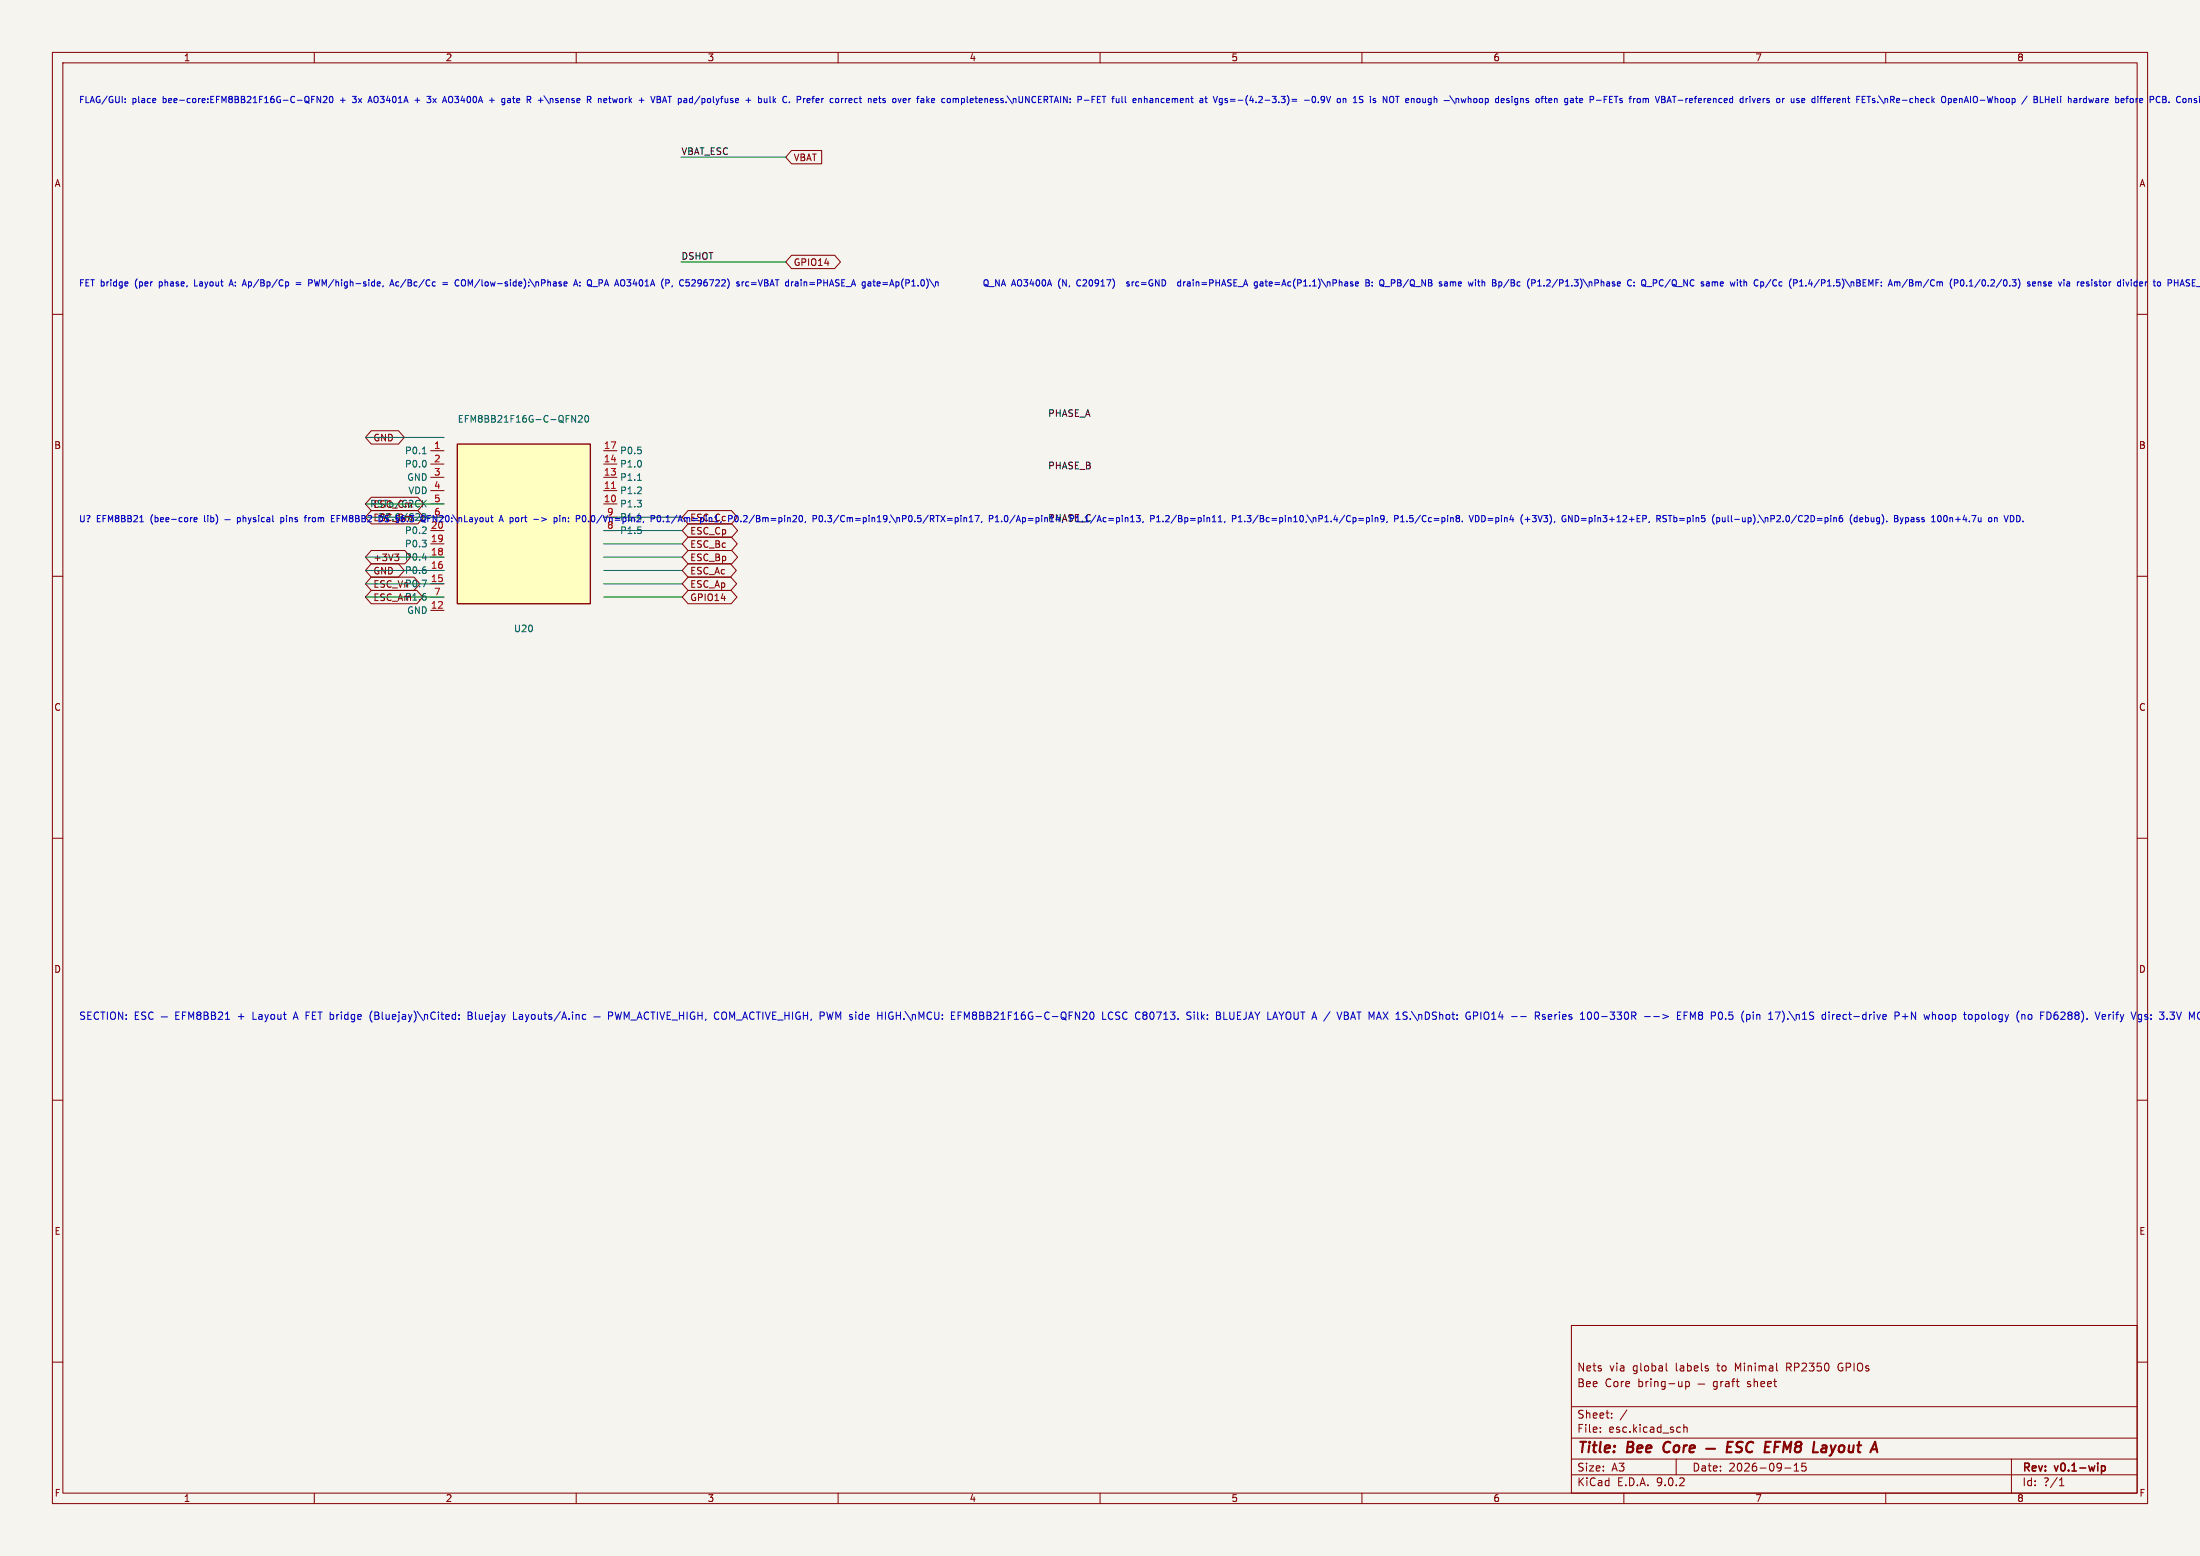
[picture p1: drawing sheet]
<svg xmlns="http://www.w3.org/2000/svg" width="420mm" height="297mm" viewBox="0 0 420 297" stroke-linecap="round" stroke-linejoin="round" font-family="sans-serif">
<path d="M0 0h420v297h-420z" fill="#f5f4ef" stroke="#f5f4ef" stroke-width=".19"/>
<g fill="none" stroke="#840000" stroke-width=".19">
<path d="M10 10h400v277h-400zM12 12h396v273h-396zM60 10v2M110 10v2M160 10v2M210 10v2M260 10v2M310 10v2M360 10v2M10 60h2M408 60h2M10 110h2"/>
<path d="M408 110h2M10 160h2M408 160h2M10 210h2M408 210h2M300 253h108v32h-108zM10 260h2M300 278.5h108M300 274.5h108M300 268.5h108M305.5 273.2v.2M305.5 272.5v.1"/>
<path d="M307.7 270.5v.2M307.7 269.8v.1M310.6 269.1l-1.3 1.9M318.1 260.2v1.3l.2 .2M320 278.5v3M320.7 272.4l.1 .1M320.8 273.3l-.1 .1M321.1 263.7v1M321.1 264.5l-.1 .1M321.4 271.9v1.5M321.4 272.5l.3-.1 .3 .1 .1 .9M321.8 263.7v1.5"/>
<path d="M321.8 263.8l.4-.1 .3 .3-.1 .6h-.6M324.2 264.2h1.2M326.1 261.3v.3M327.8 263.8l-.4-.1-.3 .3 .1 .6h.6M327.8 263.7v1.2l-.3 .3-.3-.1M328.5 263.7v1M328.9 263.7l-.2 .1-.2 .2M329.4 263.8h.6l.1 .9M330.1 264l-.5 .1a.29 .29 0 0 0-.2 .3 .29 .29 0 0 0 .2 .3l.5-.1M330.6 263.7h.6M331.2 263.2l-.4 .2v1.3M331.4 263.7h.6"/>
<path d="M331.7 263.2v1.3l.3 .2M342.5 279.7l.4-.4v1.5M344.7 279.3h-.7l-.1 .7 .3-.1h.5l.1 .2-.1 .5-.2 .2-.6-.2M351 260.4l-.1 .4 .1 .7M384 278.5v6.5M408 260h2M60 285v2M110 285v2M160 285v2M210 285v2M260 285v2M300 281.5h108"/>
<path d="M310 285v2M340.7 280.2h1.2M342.5 280.8h.9M360 285v2M393.2 283.6h.8M393.3 282.4l-.1 .1M393.6 282.1v1.5"/>
</g>
<path d="M401.2 279.9l.4-.1 .3 .3-.1 .6h-.6" fill="none" stroke="#840000" stroke-width=".3"/>
<path d="M317.8 275.5a1.27 1.27 0 0 0 0 1.6M325.7 276.5h1.7M329.8 276.2h.6M330.8 275.2h-.9l-.3 2h1M332.7 275.3a.85 .85 0 0 0-1 .1 .45 .45 0 0 0 .1 .8l.6 .1a.51 .51 0 0 1 .1 .6 .51 .51 0 0 1-.4 .3l-.8-.1M334.7 275.4a.88 .88 0 0 0-1 0 .88 .88 0 0 0-.4 .9 .69 .69 0 0 0 .4 .8 .69 .69 0 0 0 .8-.1M337 276.2h.7M338.1 275.2h-1l-.2 2h.9M338.8 276.2h.7M339.9 275.2h-1l-.2 2M348.6 276v1.2M349.5 277.8l-.2 .1" fill="none" stroke="#840000" stroke-width=".4"/>
<path d="M87.3 84.8h25.4v30.4h-25.4z" fill="#ffffc2"/>
<path d="M87.3 84.8h25.4v30.4h-25.4z" fill="none" stroke="#840000" stroke-width=".25"/>
<g fill="none" stroke="#840000" stroke-width=".19">
<path d="M151.1 28.7h5.8v2.6h-5.8l-1.1-1.3zM151.1 48.7h8.2l1.2 1.3-1.2 1.3h-8.2l-1.1-1.3zM70.9 94.9h8.9l1.1 1.3-1.1 1.3h-8.9l-1.1-1.3zM70.9 97.5h8.9l1.1 1.2-1.1 1.3h-8.9l-1.1-1.3zM70.9 82.2h5.2l1.1 1.3-1.1 1.3h-5.2l-1.1-1.3zM82.2 86h2.6M82.2 88.6h2.6M82.2 91.1h2.6M82.2 93.7h2.6M82.2 96.2h2.6M115.2 86h2.6M115.2 88.6h2.6"/>
<path d="M115.2 91.1h2.6M115.2 93.7h2.6M115.2 96.2h2.6M131.4 100h8.3l1.1 1.3-1.1 1.2h-8.3l-1.2-1.2zM131.4 97.5h8.2l1.2 1.2-1.2 1.3h-8.2l-1.2-1.3zM70.9 105.1h6.4l1.1 1.3-1.1 1.2h-6.4l-1.1-1.2zM70.9 110.2h8.1l1.2 1.2-1.2 1.3h-8.1l-1.1-1.3zM70.9 107.6h5.2l1.1 1.3-1.1 1.3h-5.2l-1.1-1.3zM70.9 112.7h8.7l1.1 1.3-1.1 1.2h-8.7l-1.1-1.2zM75.3 105.8h.8l-.4 .4M75.9 106.2l.2 .3v.3l-.2 .2M82.2 101.3h2.6"/>
<path d="M82.2 103.8h2.6M82.2 106.4h2.6M82.2 108.9h2.6M82.2 111.4h2.6M82.2 114h2.6M82.2 116.5h2.6M115.2 101.3h2.6M131.4 112.7h8.2l1.1 1.3-1.1 1.2h-8.2l-1.2-1.2zM131.4 110.2h8.1l1.1 1.2-1.1 1.3h-8.1l-1.2-1.3zM131.4 107.6h8.1l1.1 1.3-1.1 1.3h-8.1l-1.2-1.3zM131.4 105.1h8.3l1.1 1.3-1.1 1.2h-8.3l-1.2-1.2zM131.4 102.5h8.2l1.2 1.3-1.2 1.3h-8.2l-1.2-1.3z"/>
</g>
<path d="M109.2 79.3l.7 1.3v-1.3M110.4 79.4l.5-.1 .3 .4-.8 .9h.8M111.8 79.4l.1-.1a.68 .68 0 0 1 .5 .6 .68 .68 0 0 1-.5 .7l-.3-.5zM80.6 98a.64 .64 0 0 1 .8 .7 .64 .64 0 0 1-.8 .6zM80.6 86.6h.8M80.8 96l.6 .8M81.4 95.5l-.8 .7M121.7 91.7h.7M80.6 110.7h.8l-.5 1.3M80.6 106.5h.8" fill="none" stroke="#006464" stroke-width=".19"/>
<path d="M116.8 93.2h.7" fill="none" stroke="#a90000" stroke-width=".19"/>
<g fill="none" stroke="#009600" stroke-width=".19">
<path d="M130 30h20M130 50h20M69.8 96.2h15M69.8 98.7h15M69.8 83.5h15M115.2 98.7h15M69.8 111.4h15M69.8 108.9h15M69.8 106.4h15M69.8 114h15M115.2 103.8h15M115.2 111.4h15"/>
<path d="M115.2 108.9h15M115.2 106.4h15M115.2 101.3h15M115.2 114h15"/>
</g>
<g fill="none" stroke="#0000c2" stroke-width=".19">
<path d="M23.9 19.5v.1M23.9 18.9v.1M59.5 19h.4M60.1 18.4h-.6v1.2M61.2 18.4v1.2l-.7-1.2v1.2M61.7 18.5l.5-.1 .2 .3-.7 .9h.7M63 18.5l.2-.1a.64 .64 0 0 1 .4 .6 .64 .64 0 0 1-.4 .6l-.3-.5zM67.3 18.4h.7M67.3 19.5l.1 .1M70.4 19.3h.5M70.6 18.4l-.4 1.2M79.2 19.1h.9"/>
<path d="M81.5 18.4h.7l-.4 .5 .4 .2M82.2 19.4l-.2 .2-.4-.1M84.6 19.3h.6M84.9 18.4l.4 1.2M93.4 19.1h1M93.9 18.7v.9M97.3 18.8l-.4 .1M97.3 19.1h-.3l-.1 .2v.2l.4 .1M112.1 18.4h.5l.2 .2-.1 .4h-.6M112.4 19l.4 .6M124.2 18.4l.4 1.2M126.5 19.6l.4-1.2 .4 1.2"/>
<path d="M126.6 19.3h.6M142.4 19.1h.9M142.9 18.7v.9M144.8 18.9l.4-.1 .2 .2-.1 .5h-.5M144.8 18.4v1.2M147.6 18.4v1.2M147.7 19.1l.4 .5M148.1 18.8l-.5 .5M152.2 18.4h.4l.3 .2-.1 .4h-.6M156 18.8l-.2 .2v.4l.2 .2M156.4 19.1l-.6 .1M161.7 18.8l-.3 .1"/>
<path d="M162.5 18.8l-.4 .2v.5l.4 .1M162.6 19.1l-.5 .1M168.5 19l.5 .4-.1 .2-.4-.1M169 18.9l-.3-.1-.2 .2M183.7 18.8l.3 .1 .1 .1v.5l-.4 .1M208.5 19h.4M209 18.4h-.5v1.2M209.5 19h.4M210.1 18.4h-.6v1.2h.6M210.4 18.4h.7M210.8 18.4v1.2M216.5 18.8l.3 .1 .1 .2-.6 .1"/>
<path d="M216.8 19.5l-.3 .1M217.4 18.8v.8M217.6 18.8l-.2 .1M220.7 18.9h.4l.1 .7M221.8 18.9l-.1 .1 .1 .5M232.9 19.5h.4M232.9 18.9h.4M233.3 18.8v1l-.4 .2M234.3 18.9l-.3-.1-.2 .2 .1 .1 .4 .2v.2h-.5M236.4 19.1h.9M250.6 18.5l.2-.1a.64 .64 0 0 1 .4 .6 .64 .64 0 0 1-.4 .6l-.3-.5zM251.7 19.5v.1"/>
<path d="M252.9 18.9l-.3 .2h-.3l-.1-.2v-.4l.4-.1 .3 .2-.1 .7-.2 .2-.3 .1M253.2 18.4l.4 1.2 .4-1.2M260 18.4l.2 .1M260.1 19.1v.4M261.6 18.4v.1M264.1 18.4l.7 1.2v-1.2M268.4 18.9v.6M268.9 19.1l-.5 .1M270.5 18.9l.4-.1 .2 .2M271.1 19.4l-.2 .2-.4-.1M282.5 18.9l.3-.1 .2 .2v.4l-.2 .2-.4-.2zM283.6 18.9l.3-.1 .2 .2-.1 .5h-.4"/>
<path d="M283.6 18.8v1.2M286.1 18.9l-.4-.1-.2 .2 .1 .5h.5M286.1 18.4v1.2M286.6 19.2l.6-.1-.1-.2-.3-.1-.2 .2v.5h.5M288.1 18.9l-.3-.1-.2 .2 .1 .1 .4 .2v.2h-.5M288.6 18.4v.1M288.6 18.8v.8M289.7 18.9l-.3-.1-.2 .2 .1 .5h.4M289.7 18.8v1l-.2 .2-.3-.1M290.3 18.9h.5v.7M290.3 18.8v.8M291.8 18.9l-.3-.1-.2 .2 .1 .1 .4 .2v.2h-.5"/>
<path d="M299.8 19.5h.6M299.8 18.9h.5l.1 .7M300.4 19.1l-.6 .1M300.8 18.8h.4M300.9 18.4v1l.2 .2M306.2 19h.4M306.8 18.4h-.6v1.2M311 18.8h.4M311.4 18.4l-.2 .2v1M311.8 18.8v.8M311.9 18.9l-.1 .1M318.2 19.6l.4-1.2 .4 1.2"/>
<path d="M318.4 19.3h.5M319.3 18.4h.7M324.8 19l-.2-.2-.4 .2 .1 .5h.5M324.8 19.1l-.6 .1M339.3 18.9l.3-.1 .2 .2v.4l-.2 .2-.4-.2zM340.3 18.8v.8M340.6 18.8l-.3 .2M347.4 18.8h.5M347.9 18.4l-.3 .2v1M348.1 18.8h.5M350.9 18.8l.3 .1 .1 .2-.6 .1M351.2 19.5l-.3 .1"/>
<path d="M354.5 18.4h.5M362.5 18.8l.1 .3-.5 .1M362.6 19.5l-.1 .1M363.2 19.1h.9M378 19.1h.9M379.4 18.4l.3 1.2 .2-.9 .2 .9 .3-1.2M394.9 18.9h.4l.1 .7M394.9 18.4v1.2M396.3 18.8l-.3 .1M396.4 19.1h-.3l-.2 .2 .1 .2 .4 .1M397.8 19.5h.5M397.8 18.9h.5"/>
<path d="M398.3 18.4v1.2M404.9 19.2l.6-.1-.1-.2-.3-.1-.2 .2 .1 .5h.4M413.4 19l.2 .2-.2 .3M413.4 18.5v.4M414.1 19.5v.1M24.2 53.8l.2 .3-.6 .1M24.4 54.5l-.2 .1M37.2 53.4v1.2h.5M43.8 54.3h.6M44.1 53.4l-.4 1.2M55 53.9l.1 .1-.1 .5M56.5 54h.9"/>
<path d="M56.5 54.3h.9M58.9 54h.6l.1-.5-.7-.1v1.2M72.4 53.8l.2 .3-.6 .1M72.5 54.5l-.1 .1M73.2 54.5l-.2 .3M74.4 54.6l.4-1.2 .4 1.2M74.5 54.3h.6M75.6 53.9v.6M84.5 54h.9M84.5 54.3h.9M87.6 53.5l-.3-.1-.3 .2M88.6 53.4a.4 .4 0 0 0-.5 .4v.4a.4 .4 0 0 0 .5 .4"/>
<path d="M107 54.2l.2 .2-.2 .2M107 53.8l.2 .1M107.7 54.2l.5-.1v-.2l-.4-.1-.1 .2v.5h.5M109.5 54.6l.4-1.2 .4 1.2M109.6 54.3h.6M110.7 54.5v.1M110.7 53.9v.1M128.4 54.5l-.2 .3M132.5 53.4l-.4 .1M132.7 53.9l-.7 .7h.8M141.7 53.8v.8M142 53.8l-.3 .2"/>
<path d="M142.9 53.9l-.3-.1-.2 .2 .1 .5h.4M143.4 54h1M143.4 54.3h1M152 53.8l.4 .2v.6M152.4 54.5l-.4 .1M152.4 54.1h-.4M152.9 53.4v.1M152.9 53.8v.8M166.6 53.8h.5M166.8 53.4v1l.3 .2M168 53.9l-.4-.1-.2 .2 .1 .5h.5M168 54.1l-.6 .1"/>
<path d="M187.9 53.6l.2-.2a.4 .4 0 0 1 .5 .4v.4a.4 .4 0 0 1-.4 .4 .4 .4 0 0 1-.4-.4zM188.1 54.3l.6 .4M188.9 54.7h.9M190.8 53.4v1.2l-.7-1.2v1.2M191.2 54.6l.4-1.2 .4 1.2M191.3 54.3h.5M206.9 53.4l.4 .1 .1 .2-.7 .9h.7M210.2 54.6h.7M211.3 53.4h.8M220 53.5a.55 .55 0 0 0-.7 .5 .55 .55 0 0 0 .8 .5v-.4h-.3M221.3 53.4v1.2l-.7-1.2v1.2M229.4 54h1"/>
<path d="M229.4 54.3h1M231.6 53.6l-.2-.2h-.5v1.2M231.6 53.8l-.2 .2h-.5M244.7 54.6l.4-1.2 .4 1.2M244.8 54.3h.6M246.4 53.9l-.3-.1-.3 .2 .2 .5h.4M264.4 54.7h.9M265.6 54h.6v-.5l-.6-.1v1.2M266.8 53.4h.4l.2 .2-.2 .4 .2 .1 .1 .3-.2 .2h-.5zM266.8 54h.4M268.9 53.3l-1.1 1.6M270.2 54.7h1"/>
<path d="M281.7 53.4v.1M281.7 53.8v.8M282.1 53.8h.4M282.2 53.4v1l.2 .2M288.1 53.3l-1.1 1.6M293 53.5l-.6-.1v1.2M293 53.9l-.6 .1M298.9 54.6h.7M298.9 53.7l.3-.3v1.2M315.6 54h.6v-.5l-.6-.1v1.2M317.5 53.5a.53 .53 0 0 0-.7 .5 .53 .53 0 0 0 .7 .5M318.9 53.3l-1.1 1.6"/>
<path d="M321.4 53.4l.7 1.2M332.9 53.9h.5v.7M332.9 53.4v1.2M338.6 53.5h.6M339.2 54.5h-.6M343.6 54.6h.6M343.6 53.7l.3-.3v1.2M350.1 54.5v.1M350.6 54.5l.2 .1 .4-.1M351.2 53.4h-.6v.6l.2-.1 .4 .1M368.2 53.3l-1 1.6M369.3 53.5a.53 .53 0 0 0-.8 .5 .53 .53 0 0 0 .8 .5"/>
<path d="M369.8 53.9l.3-.1 .2 .2M369.8 53.8v.8M370.3 54v.6M370.4 53.9l-.1 .1M380.1 53.5l.4-.1 .3 .3-.8 .9h.8M382.1 53.3l-1 1.6M393.6 53.8l-.3 .8M394 53.4v.1M394 53.8v.8M394.6 53.9h.4l.1 .7M395.1 54.1h-.4l-.2 .2 .2 .3 .4-.1M396.6 53.8v.8"/>
<path d="M396.9 53.8l-.3 .2M403 53.8l-.2 .1M406.9 53.4v.1M406.9 53.8v.8M413.9 54h.6v-.5l-.6-.1v1.2M415.1 54h.7M415.1 53.4v1.2M26.7 99.6h.7M36.7 98.8l-.2 .1M37 99.2l.6-.1v-.2l-.4-.1-.2 .2 .1 .5h.5M42.9 99.2h1.1M45.3 98.9l.4-.1 .2 .2-.1 .5h-.5"/>
<path d="M45.3 98.8v1.2M46.4 98.9h.5v.7M46.4 98.4v1.2M47.4 98.8l.3 .8M47.7 99.6l-.3 .4M48 98.8l-.3 .8M48.8 98.9l-.3-.1-.1 .2v.1l.4 .2v.2h-.4M49.4 98.4v.1M49.4 98.8v.8M50.5 98.9l-.4-.1-.2 .2 .1 .5h.5M51 98.9h.4l.1 .7M51.5 99.1l-.6 .2 .2 .3 .4-.1"/>
<path d="M52.1 98.4v1l.1 .2M53.6 99.5h.5M53.6 98.9h.5M53.6 98.8v1.2M58.1 98.8h.4M58.5 98.4l-.3 .2v1M63.3 99h.4M63.8 98.4h-.5v1.2h.5M80.4 98.6l.2-.2a.4 .4 0 0 1 .6 .4v.4a.4 .4 0 0 1-.4 .4 .4 .4 0 0 1-.4-.4zM80.6 99.3l.6 .4M81.7 99h.4M82.2 98.4h-.5v1.2"/>
<path d="M95.3 99.6l.4-1.2 .4 1.2M95.4 99.3h.6M103.4 98.8l.9 .3-.9 .4M106.9 98.4v.1M106.9 98.8v.8M107.4 98.9h.5l.1 .7M107.4 98.8v.8M111.8 98.6v.8M112.4 99.5v.1M124.3 99h.6v-.5l-.6-.1v1.2M125.6 98.5l.1-.1a.64 .64 0 0 1 .4 .6 .64 .64 0 0 1-.4 .6l-.3-.5zM126.6 99.5v.1"/>
<path d="M127.2 99.6h.6M127.3 98.7h-.1M139.1 99h.6v-.5l-.6-.1v1.2M140.4 98.5l.1-.1a.64 .64 0 0 1 .4 .6 .64 .64 0 0 1-.4 .6l-.3-.5zM141.4 99.5v.1M142.4 98.4l-.4 .1M142.6 98.9l-.7 .7h.7M155.2 99h.6v-.5l-.6-.1v1.2M156.5 98.5l.1-.1a.64 .64 0 0 1 .5 .6 .64 .64 0 0 1-.5 .6l-.2-.5zM157.6 99.5v.1M158 99.5l.5 .1M158 98.4h.8l-.4 .5h.1"/>
<path d="M185 99.6h.7M186.1 98.4h.8l-.5 1.2M187.4 99.5l-.1 .3M188.9 99h.5l.1-.5-.6-.1v1.2M190 99.6h.7M190 98.7l.4-.3v1.2M191.2 99.5v.1M192.4 98.9l-.3-.5a.64 .64 0 0 0-.4 .6 .64 .64 0 0 0 .4 .6l.3-.5M220.3 98.5v.4M220.8 98.7l.4-.3v1.2M220.8 99.6h.7M222 99.5v.1"/>
<path d="M222.5 98.5l.5-.1 .2 .3-.7 .9h.7M224.6 98.3l-1 1.6M236.4 98.7l.4-.3v1.2M236.4 99.6h.7M237.6 99.5v.1M238.1 98.4h.7l-.4 .5 .4 .1v.5l-.2 .1-.5-.1M240.2 98.3l-1 1.6M263.7 98.5l.3-.1 .2 .2v.7l-.2 .2-.3 .1M264.2 98.9l-.2 .2h-.3M264.8 99.5l-.1 .3M266.2 99h.6l.1-.5-.7-.1v1.2M267.4 99.6h.7"/>
<path d="M267.4 98.7l.3-.3v1.2M268.6 99.5v.1M269.7 98.4h-.5l-.1 .6 .2-.1h.4l.1 .2-.1 .4-.1 .1-.5-.1M271.2 98.3l-1.1 1.6M282 98.4a.65 .65 0 0 1 .4 .6 .65 .65 0 0 1-.4 .6M282.9 98.4a.61 .61 0 0 1 .7 .6 .61 .61 0 0 1-.7 .6zM284.1 99h.9M284.1 99.3h.9M293.6 98.4l.4 1.2 .4-1.2M294.7 99.5l.5 .1M294.7 98.4h.7l-.4 .5h.2M301.9 99h.9"/>
<path d="M301.9 99.3h.9M318.5 98.4h.7M318.8 98.4v1.2M319.6 98.9l.3-.1 .2 .2-.1 .5h-.4M319.6 98.4v1.2M320.6 99h1M320.6 99.3h1M331.2 99.1h.9M353.6 98.2a1.38 1.38 0 0 0 0 1.9M354.5 98.9l-.3-.1-.2 .2 .1 .5h.4M354.5 98.4v1.2M355 99.2l.6-.1v-.2l-.4-.1-.2 .2 .1 .5h.5"/>
<path d="M356.1 98.9l.4-.1 .2 .2-.1 .5h-.5M356.1 98.4v1.2M357.2 98.8l.1 .7h.4M357.7 98.8v.8M358.8 98.9l-.3-.1-.3 .2 .2 .5h.4M358.8 98.8v1l-.2 .2-.3-.1M366 99.1l.4 .2v.1l-.2 .2-.3-.1M366 98.9h.4M367.3 98.9l-.3-.1-.1 .2v.1l.4 .2v.2h-.4M373.3 99.1h.9M375 98.3l-.2 .9h.7M383.8 98.4a.61 .61 0 0 1 .7 .6 .61 .61 0 0 1-.7 .6"/>
<path d="M385 98.4a.61 .61 0 0 1 .7 .6 .61 .61 0 0 1-.7 .6zM25.8 193.8h.5M26.5 193.2h-.7v1.4h.7M27.8 193.2h-.5l-.3 .2 .2 .4 .6 .2v.4l-.2 .2-.6-.1M29.2 193.3a.66 .66 0 0 0-.9 .5 .66 .66 0 0 0 .7 .8l.2-.2M30.8 194.1h1.2M33.6 193.8h.4M34.2 193.2h-.6v1.4h.6M34.8 193.8h.5M35.5 193.2h-.7v1.4M36 194.6v-1.4l.5 1 .5-1v1.4M37.8 193.8l-.2 .2v.3l.2 .3 .4-.1 .2-.2-.1-.4-.2-.1"/>
<path d="M37.8 193.8l-.2-.3 .2-.3h.3l.3 .2-.3 .4M37.8 193.8h.3M39 193.8h.4M39 193.2h.4l.3 .2-.3 .4 .3 .2 .1 .3-.3 .3h-.5zM40.4 193.8h.4M40.4 193.2h.4l.3 .2-.3 .4 .3 .2 .1 .3-.3 .3h-.5zM41.7 193.3l.5-.1 .3 .4-.9 1h.9M43 194.6h.8M43 193.6l.4-.4v1.4M56.1 194.2h.7M56.4 193.2l-.4 1.4M71 193a1.61 1.61 0 0 0 0 2.1"/>
<path d="M86.6 193.6l.4 .1M87 194.5l-.4 .1M87 193.2v1.4M87.6 194.4v.2M87.6 193.7v.1M89.4 193.8h.4M89.4 193.2h.4l.3 .2-.3 .4 .3 .2 .1 .3-.3 .3h-.5zM98 193.2v1.4h.7M113.4 194.1h1.2M116.2 193.9l.6-.1 .2-.2-.1-.3-.7-.1v1.4M117.4 193.2l.4 1.4 .2-1 .3 1 .3-1.4M119.2 194.6v-1.4l.4 1 .5-1v1.4"/>
<path d="M120.4 194.7h1.1M121.6 194.6l.5-1.4 .5 1.4M121.8 194.2h.6M123.8 193.3a.66 .66 0 0 0-.9 .5 .66 .66 0 0 0 .7 .8l.2-.2M124.2 193.2h.8M124.6 193.2v1.4M125.5 193.2v1.4M126 193.2l.4 1.4 .5-1.4M127.4 193.8h.4M128 193.2h-.6v1.4h.6M128.3 194.7h1.1M129.7 193.8h.8"/>
<path d="M129.7 193.2v1.4M130.5 193.2v1.4M131.2 193.2v1.4M132.6 193.2a.65 .65 0 0 0-.8 .7 .65 .65 0 0 0 .8 .6v-.5h-.2M133.2 193.8h.8M133.2 193.2v1.4M134 193.2v1.4M134.8 194.5l-.2 .3M137.2 193.3a.66 .66 0 0 0-.9 .5 .66 .66 0 0 0 .7 .8l.2-.2M137.8 193.4a.47 .47 0 0 1 .6-.2 .47 .47 0 0 1 .3 .4v.5a.47 .47 0 0 1-.5 .5 .47 .47 0 0 1-.4-.5zM139.3 194.6v-1.4l.5 1 .4-1v1.4M140.6 194.7h1"/>
<path d="M141.8 194.6l.4-1.4 .5 1.4M141.9 194.2h.7M144 193.3a.66 .66 0 0 0-1 .5 .66 .66 0 0 0 .7 .8l.3-.2M144.4 193.2h.8M144.8 193.2v1.4M145.6 193.2v1.4M146.1 193.2l.5 1.4 .4-1.4M147.5 193.8h.5M148.2 193.2h-.7v1.4h.7M148.4 194.7h1.1M149.8 193.8h.8M149.8 193.2v1.4"/>
<path d="M150.6 193.2v1.4M151.3 193.2v1.4M152.7 193.2a.65 .65 0 0 0-.8 .7 .65 .65 0 0 0 .8 .6l.1-.5h-.3M153.4 193.8h.8M153.4 193.2v1.4M154.2 193.2v1.4M154.9 194.5l-.1 .3M156.6 193.9l.6-.1 .2-.2-.1-.3-.7-.1v1.4M157.8 193.2l.4 1.4 .2-1 .3 1 .3-1.4M159.6 194.6v-1.4l.4 1 .5-1v1.4M162.7 193.7l-.3-.1-.2 .2v.2l.5 .2v.3h-.5M163.4 193.2v.1"/>
<path d="M163.4 193.6v1M164.6 193.7l-.4-.1-.2 .3 .1 .6h.5M164.6 193.2v1.4M165.2 194.1l.7-.1-.1-.3-.4-.1-.2 .2 .1 .7h.5M167.6 193.8h.8M167.6 193.2v1.4M168.4 193.2v1.4M169 193.2v1.4M182.9 193.8h.5M183.6 193.2h-.7v1.4M210.5 193.2v1.4h.7M212.4 193.3a.66 .66 0 0 0-.9 .5 .66 .66 0 0 0 .7 .8l.2-.2"/>
<path d="M228 193.2v.1M228 193.6v1M228.6 193.2v1.2l.2 .2M233.6 194.6h.7M234.8 193.2v1.1l.1 .2 .4 .1M257.8 194.6l.5-1.4 .5 1.4M258 194.2h.6M282.7 193.2v1.4M284 193.2a.47 .47 0 0 0-.5 0 .47 .47 0 0 0-.2 .4v.5a.47 .47 0 0 0 .2 .4 .47 .47 0 0 0 .5 0M293.9 193.6l-.1-.4h-.7v1.4M295.6 194.1l.6-.1v-.3l-.4-.1-.2 .2v.7h.6M296.8 193.6v1"/>
<path d="M297.2 193.6l-.4 .3M297.7 193.2v.1M305.8 194h1M315.7 194h1.1M317.4 193.6l1.1 .4-1.1 .4M322.7 194.6v-1.4l.5 1 .4-1v1.4M324.5 193.8l-.3 .2v.3l.3 .3 .4-.1 .1-.2v-.4l-.2-.1M324.5 193.8l-.3-.3 .3-.3h.3l.2 .2-.2 .4M324.5 193.8h.3M337.6 194.6h.8M337.9 193.4l-.3 .2M341.5 193l1.2 1.8"/>
<path d="M342.9 193.6v1M343.4 193.7l-.3-.1-.2 .2M352.5 193.7l-.4-.1-.3 .3 .2 .6h.5M352.9 193.6h.5M353.1 193.2v1.2l.3 .2M365.7 193.2v1.4l-.8-1.4v1.4M367.3 193.6l.3 1 .2-.7M372.7 193.7l.4-.1 .3 .3-.2 .6h-.5M372.7 193.6v1.4M380.4 193.7l.4-.1 .2 .3v.5l-.2 .2-.4-.1M389.6 193.8h.4M389.6 193.2h.6"/>
<path d="M391.5 193.5l-.2-.3h-.5v1.4l.5-.1 .2-.3M395.4 193.2l.2 .2-.2 .3M395.4 193.8l.2 .2-.2 .5M396.4 193.2l-.3 .2 .3 .4-.3 .2v.3l.3 .3M405.4 193.6l-.3 1M406.8 193.2l.5 1.4M413.7 194.4v.2"/>
</g>
<g font-size="2.8" fill="#840000">
<text x="301" y="277.9">Title:</text>
<text x="310.6" y="277.9">Bee</text>
<text x="318.4" y="277.9">Core</text>
<text x="340.1" y="277.9">EFM8</text>
<text x="350.2" y="277.9">Layout</text>
</g>
<g font-size="2.1" fill="#840000">
<text x="301" y="262">Nets</text>
<text x="307.2" y="262">via</text>
<text x="311.7" y="262">global</text>
<text x="320" y="262">labels</text>
<text x="328.1" y="262">to</text>
<text x="331.6" y="262">Minimal</text>
<text x="341.6" y="262">RP2350</text>
<text x="351.6" y="262">GPIOs</text>
<text x="301" y="265">Bee</text>
<text x="306.4" y="265">Core</text>
<text x="312.7" y="265">bring-up</text>
<text x="334" y="265">sheet</text>
<text x="301" y="273.7">File:</text>
<text x="301" y="271">Sheet:</text>
<text x="307.1" y="273.7">esc.kicad_sch</text>
<text x="301" y="281.1">Size:</text>
<text x="307.6" y="281.1">A3</text>
<text x="323" y="281.1">Date:</text>
<text x="330" y="281.1">2026-09-15</text>
<text x="386" y="281.3">Rev:</text>
<text x="392.4" y="281.3">v0.1-wip</text>
<text x="301" y="283.9">KiCad</text>
<text x="308.7" y="283.9">E.D.A.</text>
<text x="316.3" y="283.9">9.0.2</text>
<text x="386" y="283.9">Id:</text>
<text x="390.1" y="283.9">?/1</text>
</g>
<g font-size="1.9" fill="#0000c2">
<text x="15" y="194.7">SECTION:</text>
<text x="45.8" y="194.7">+</text>
<text x="48.8" y="194.7">Layout</text>
<text x="56.8" y="194.7">A FET bridge</text>
<text x="71.8" y="194.7">(Bluejay)\nCited:</text>
<text x="90.7" y="194.7">Bluejay</text>
<text x="99.6" y="194.7">Layouts/A.inc</text>
<text x="170.1" y="194.7">HIGH.\nMCU:</text>
<text x="184.4" y="194.7">EFM8BB21F16G-C-QFN20</text>
<text x="213.4" y="194.7">LCSC C80713.</text>
<text x="229.9" y="194.7">Silk:</text>
<text x="235.7" y="194.7">BLUEJAY LAYOUT A /</text>
<text x="259.6" y="194.7">VBAT MAX 1S.\nDShot:</text>
<text x="284.6" y="194.7">GPIO14</text>
<text x="293.5" y="194.7">--</text>
<text x="298.2" y="194.7">Rseries</text>
<text x="307" y="194.7">100-330R</text>
<text x="319.4" y="194.7">--&gt;</text>
<text x="325.8" y="194.7">EFM8</text>
<text x="332.5" y="194.7">P0.5</text>
<text x="338.4" y="194.7">(pin</text>
<text x="343.8" y="194.7">17).\n1S</text>
<text x="354.2" y="194.7">direct-drive</text>
<text x="368.2" y="194.7">P+N</text>
<text x="374.1" y="194.7">whoop</text>
<text x="381.9" y="194.7">topology</text>
<text x="392" y="194.7">(no</text>
<text x="396.8" y="194.7">FD6288).</text>
<text x="407.5" y="194.7">Verify</text>
<text x="414.6" y="194.7">Vgs:</text>
<text x="420.1" y="194.7">3</text>
</g>
<g font-size="1.8" fill="#840000">
<text x="35" y="11.9">1</text>
<text x="85" y="11.9">2</text>
<text x="135" y="11.9">3</text>
<text x="185" y="11.9">4</text>
<text x="235" y="11.9">5</text>
<text x="285" y="11.9">6</text>
<text x="335" y="11.9">7</text>
<text x="385" y="11.9">8</text>
<text x="10.3" y="35.9">A</text>
<text x="151.4" y="31">VBAT</text>
<text x="408.3" y="35.9">A</text>
<text x="151.4" y="51">GPIO14</text>
<text x="10.3" y="85.9">B</text>
<text x="71.2" y="84.4">GND</text>
<text x="408.2" y="85.9">B</text>
<text x="71.2" y="97.1">ESC_Cm</text>
<text x="71.2" y="107.3">+3V3</text>
<text x="131.7" y="107.3">ESC_Bp</text>
<text x="131.7" y="104.8">ESC_Bc</text>
<text x="131.7" y="102.2">ESC_Cp</text>
<text x="71.2" y="112.4">ESC_VnP0.7</text>
<text x="71.2" y="109.8">GND</text>
<text x="131.7" y="112.4">ESC_Ap</text>
<text x="131.7" y="109.8">ESC_Ac</text>
<text x="71.2" y="114.9">ESC_Am</text>
<text x="77.2" y="114.8">P1.6</text>
<text x="131.7" y="114.9">GPIO14</text>
<text x="10.3" y="135.9">C</text>
<text x="408.2" y="135.9">C</text>
<text x="10.3" y="185.9">D</text>
<text x="408.2" y="185.9">D</text>
<text x="10.3" y="235.9">E</text>
<text x="408.3" y="235.9">E</text>
<text x="10.3" y="285.9">F</text>
<text x="35" y="286.9">1</text>
<text x="85" y="286.9">2</text>
<text x="135" y="286.9">3</text>
<text x="185" y="286.9">4</text>
<text x="235" y="286.9">5</text>
<text x="285" y="286.9">6</text>
<text x="335" y="286.9">7</text>
<text x="385" y="286.9">8</text>
<text x="408.3" y="285.9">F</text>
</g>
<g font-size="1.8" fill="#0f0f0f">
<text x="130" y="29.7">VBAT_ESC</text>
<text x="130" y="49.7">DSHOT</text>
<text x="200" y="79.7">PHASE_A</text>
<text x="200" y="89.7">PHASE_B</text>
</g>
<g font-size="1.8" fill="#006464">
<text x="87.3" y="80.9">EFM8BB21F16G-C-QFN20</text>
<text x="77.2" y="86.9">P0.1</text>
<text x="77.2" y="89.4">P0.0</text>
<text x="118.3" y="86.9">P0.5</text>
<text x="118.3" y="89.4">P1.0</text>
<text x="77.6" y="92">GND</text>
<text x="77.9" y="94.5">VDD</text>
<text x="118.3" y="92">P1.1</text>
<text x="118.3" y="94.5">P1.2</text>
<text x="70.6" y="97.1">RSTb/C2CK</text>
<text x="118.3" y="97.1">P1.3</text>
<text x="77.2" y="102.1">P0.2</text>
<text x="77.2" y="104.7">P0.3</text>
<text x="77.2" y="107.2">P0.4</text>
<text x="118.3" y="102.1">P1.5</text>
<text x="77.2" y="109.8">P0.6</text>
<text x="77.6" y="117.4">GND</text>
<text x="98" y="120.9">U20</text>
</g>
<g font-size="1.8" fill="#a90000">
<text x="82.8" y="85.8">1</text>
<text x="82.8" y="88.3">2</text>
<text x="115.2" y="85.8">17</text>
<text x="115.2" y="88.3">14</text>
<text x="82.8" y="90.9">3</text>
<text x="82.8" y="93.4">4</text>
<text x="82.8" y="95.9">5</text>
<text x="115.2" y="90.9">13</text>
<text x="115.2" y="93.4">11</text>
<text x="115.2" y="95.9">10</text>
<text x="115.8" y="101">8</text>
<text x="82.2" y="103.6">19</text>
<text x="82.2" y="106.1">18</text>
<text x="82.2" y="108.6">16</text>
<text x="82.2" y="111.2">15</text>
<text x="82.8" y="113.7">7</text>
<text x="82.2" y="116.3">12</text>
</g>
<g font-size="1.8" fill="#0000c2">
<text x="71.2" y="99.7">ESC_Bm</text>
<text x="82.2" y="101">20</text>
<text x="82.8" y="98.5">6</text>
<text x="115.8" y="98.5">9</text>
<text x="118.3" y="99.6">P1.4</text>
<text x="131.7" y="99.7">ESC_Cc</text>
<text x="200" y="99.7">PHASE_CP1.1/Ac=pin13,</text>
</g>
<g font-size="1.7" fill="#0000c2">
<text x="15" y="19.8">FLAG/GUI:</text>
<text x="25.2" y="19.8">place</text>
<text x="31.2" y="19.8">bee-core:EFM8BB21F16G-C-QFN20</text>
<text x="65.3" y="19.8">+</text>
<text x="67.9" y="19.8">3x</text>
<text x="71.1" y="19.8">AO3401A</text>
<text x="80.1" y="19.8">+</text>
<text x="82.7" y="19.8">3x</text>
<text x="86" y="19.8">AO3400A</text>
<text x="95" y="19.8">+</text>
<text x="97.6" y="19.8">gate</text>
<text x="102.6" y="19.8">R +\nsense</text>
<text x="114.6" y="19.8">R network</text>
<text x="124.9" y="19.8">+</text>
<text x="127.5" y="19.8">VBAT pad/polyfuse</text>
<text x="145.9" y="19.8">+</text>
<text x="148.6" y="19.8">bulk</text>
<text x="153.5" y="19.8">C.</text>
<text x="156.4" y="19.8">Prefer</text>
<text x="162.9" y="19.8">correct</text>
<text x="170.4" y="19.8">nets</text>
<text x="175.3" y="19.8">over</text>
<text x="180.2" y="19.8">fake</text>
<text x="185.1" y="19.8">completeness.\nUNCERTAIN:</text>
<text x="211.3" y="19.8">P-FET</text>
<text x="218.1" y="19.8">full</text>
<text x="222.3" y="19.8">enhancement</text>
<text x="235.2" y="19.8">at</text>
<text x="238.1" y="19.8">Vgs=-(4.2-3.3)=</text>
<text x="255.6" y="19.8">-0.9V</text>
<text x="262.1" y="19.8">on</text>
<text x="265.4" y="19.8">1S</text>
<text x="268.8" y="19.8">is</text>
<text x="271.5" y="19.8">NOT enough</text>
<text x="293.6" y="19.8">designs</text>
<text x="301.6" y="19.8">often</text>
<text x="307.3" y="19.8">gate</text>
<text x="312.3" y="19.8">P-FETs</text>
<text x="320.1" y="19.8">from</text>
<text x="325.4" y="19.8">VBAT-referenced</text>
<text x="341.6" y="19.8">drivers</text>
<text x="348.8" y="19.8">or</text>
<text x="351.8" y="19.8">use</text>
<text x="356" y="19.8">different</text>
<text x="364.7" y="19.8">FETs.\nRe-check</text>
<text x="381.2" y="19.8">OpenAIO-Whoop</text>
<text x="396.8" y="19.8">/</text>
<text x="399.2" y="19.8">BLHeli</text>
<text x="406" y="19.8">hardware</text>
<text x="415.2" y="19.8">before</text>
<text x="15" y="54.7">FET bridge</text>
<text x="25.9" y="54.7">(per</text>
<text x="30.7" y="54.7">phase,</text>
<text x="37.6" y="54.7">Layout</text>
<text x="44.6" y="54.7">A: Ap/Bp/Cp</text>
<text x="60.3" y="54.7">PWM/high-side,</text>
<text x="76.2" y="54.7">Ac/Bc/Cc</text>
<text x="86.3" y="54.7">=</text>
<text x="88.9" y="54.7">COM/low-side):\nPhase</text>
<text x="111.9" y="54.7">A: Q_PA AO3401A</text>
<text x="129.2" y="54.7">(P,</text>
<text x="132.9" y="54.7">C5296722)</text>
<text x="144" y="54.7">src=VBAT</text>
<text x="153.5" y="54.7">drain=PHASE_A</text>
<text x="168.4" y="54.7">gate=Ap(P1.0)\n</text>
<text x="193.6" y="54.7">Q_NA AO3400A</text>
<text x="208.2" y="54.7">(N,</text>
<text x="212" y="54.7">C20917)</text>
<text x="221.9" y="54.7">src=GND</text>
<text x="232.1" y="54.7">drain=PHASE_A</text>
<text x="246.9" y="54.7">gate=Ac(P1.1)\nPhase</text>
<text x="268.4" y="54.7">B:</text>
<text x="271.3" y="54.7">Q_PB/Q_NB</text>
<text x="282.9" y="54.7">same</text>
<text x="288.7" y="54.7">with</text>
<text x="293.4" y="54.7">Bp/Bc</text>
<text x="300.4" y="54.7">(P1.2/P1.3)\nPhase</text>
<text x="319.7" y="54.7">C:</text>
<text x="322.6" y="54.7">Q_PC/Q_NC</text>
<text x="334.2" y="54.7">same</text>
<text x="340" y="54.7">with</text>
<text x="344.8" y="54.7">Cp/Cc</text>
<text x="351.7" y="54.7">(P1.4/P1.5)\nBEMF:</text>
<text x="370.9" y="54.7">Am/Bm/Cm</text>
<text x="382.8" y="54.7">(P0.1/0.2/0.3)</text>
<text x="397.8" y="54.7">sense</text>
<text x="404" y="54.7">via</text>
<text x="407.7" y="54.7">resistor</text>
<text x="415.6" y="54.7">divider</text>
<text x="15" y="99.8">U?</text>
<text x="18.4" y="99.8">EFM8BB21</text>
<text x="28.9" y="99.8">(bee-core</text>
<text x="39.3" y="99.8">lib)</text>
<text x="54.5" y="99.8">pins</text>
<text x="59.4" y="99.8">from</text>
<text x="64.6" y="99.8">EFM8BB2P2.0/C2D</text>
<text x="82.4" y="99.8">QFN20:\nLayout</text>
<text x="97.7" y="99.8">A port</text>
<text x="104.6" y="99.8">-&gt;</text>
<text x="108.7" y="99.8">pin:</text>
<text x="113.1" y="99.8">P0.0/Vn=pin2,</text>
<text x="127.6" y="99.8">P0.1/Am=pin1,</text>
<text x="142.6" y="99.8">P0.2/Bm=pin20,</text>
<text x="159" y="99.8">P0.3/Cm=pin19,\nP0.5/RTX=pin17,</text>
<text x="192.8" y="99.8">P1.0/Ap=pin14,</text>
<text x="224.1" y="99.8">P1.2/Bp=pin11,</text>
<text x="239.9" y="99.8">P1.3/Bc=pin10,\nP1.4/Cp=pin9,</text>
<text x="271.1" y="99.8">P1.5/Cc=pin8.</text>
<text x="285.7" y="99.8">VDD=pin4</text>
<text x="295.6" y="99.8">(+3V3),</text>
<text x="303.7" y="99.8">GND=pin3+12+EP,</text>
<text x="322" y="99.8">RSTb=pin5</text>
<text x="332.8" y="99.8">(pull-up),\nP2.0/C2D=pin6</text>
<text x="359.3" y="99.8">(debug).</text>
<text x="368" y="99.8">Bypass</text>
<text x="375.4" y="99.8">100n+4.7u</text>
<text x="386.5" y="99.8">on</text>
</g>
</svg>
